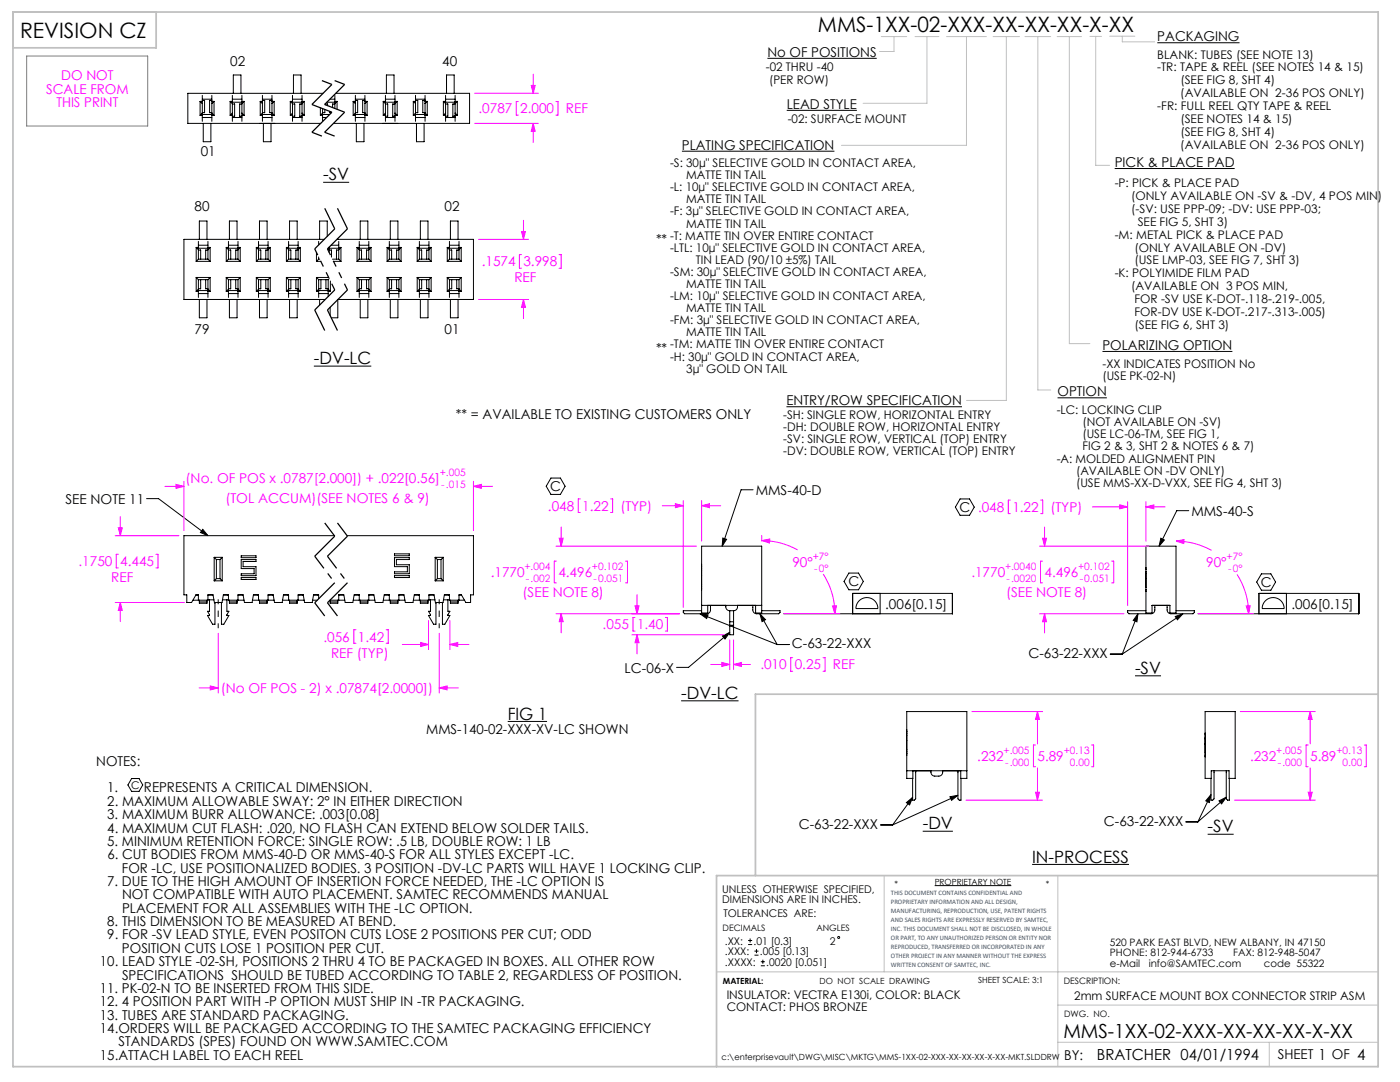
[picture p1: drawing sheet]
<svg xmlns="http://www.w3.org/2000/svg" width="279mm" height="216mm" viewBox="0 0 279 216" stroke-linecap="round" stroke-linejoin="round" font-family="sans-serif">
<path d="M0 0h279.4v215.9h-279.4z" fill="none" stroke="#fff" stroke-width=".2"/>
<g fill="none" stroke="#000" stroke-width=".2">
<path d="M40.4 19.8h1.9M40.4 19v5.2M42.3 19v5.2M46.4 19.8h1.9M46.4 19v5.2M46.6 18.6v-3.6h1.5v3.6M48.3 19v5.2M52.4 19.8h1.9M52.4 19v5.2M54.3 19v5.2M58.4 19.8h1.9M58.4 19v5.2"/>
<path d="M58.6 18.6v-3.6h1.5v3.6M60.3 19v5.2M64.5 18.6h-27v6h26.5M65.8 19.8h1M66.8 19v2.6M67 18.6h26.7v6h-27.1M70.9 19v5.2M70.9 19.8h1.9M72.8 19v5.2M76.9 19v5.2M76.9 19.8h1.9M77.1 18.6v-3.6h1.5v3.6"/>
<path d="M78.8 19v5.2M82.9 19v5.2M82.9 19.8h1.9M84.8 19v5.2M88.9 19v5.2M88.9 19.8h1.9M89.1 18.6v-3.6h1.5v3.6M90.8 19v5.2M153.2 11.6h21.8M231 8.5h16.4M39.9 23h.5M39.9 20.2h.5"/>
<path d="M39.9 20.2l.5 .5M39.9 20.2v2.8M40.4 20h.4v2.5h-.4M40.4 23.5h1.9M40.4 22.8h1.9M40.4 22.6l-.5 .4M40.6 24.6v3.7h1.5v-3.7M42.3 20h-.5v2.5h.5M42.3 23h.4M42.3 20.2h.4M42.3 22.6l.4 .4M42.7 20.2l-.4 .5"/>
<path d="M42.7 20.2v2.8M45.9 23h.5M45.9 20.2h.5M45.9 20.2l.5 .5M45.9 20.2v2.8M46.4 20.8h.4v2.4h-.4M46.4 23.5h1.9M46.4 20.4h1.9M46.4 22.6l-.5 .4M48.3 20.8h-.5v2.4h.5M48.3 23h.4M48.3 20.2h.4"/>
<path d="M48.3 22.6l.4 .4M48.7 20.2l-.4 .5M48.7 20.2v2.8M51.8 24.6h3M51.9 23h.5M51.9 20.2h.5M51.9 20.2l.5 .5M51.9 20.2v2.8M52.4 20h.4v2.5h-.4M52.4 23.5h1.9M52.4 22.8h1.9M52.4 22.6l-.5 .4"/>
<path d="M52.6 24.6v3.7h1.5v-3.7M54.3 20h-.5v2.5h.5M54.3 23h.4M54.3 20.2h.4M54.3 22.6l.4 .4M54.7 20.2l-.4 .5M54.7 20.2v2.8M57.9 23h.5M57.9 20.2h.5M57.9 20.2l.5 .5M57.9 20.2v2.8M58.4 20.8h.4v2.4h-.4"/>
<path d="M58.4 23.5h1.9M58.4 20.4h1.9M58.4 22.6l-.5 .4M60.3 20.8h-.5v2.4h.5M60.3 23h.4M60.3 20.2h.4M60.3 22.6l.4 .4M60.7 20.2l-.4 .5M60.7 20.2v2.8M63.9 23h.5M63.9 21.5v1.5M64.4 23.5h.8"/>
<path d="M64.4 22.8h1.4M64.4 22.6l-.5 .4M64.4 21.7v2.5M64.5 36.4h5.2M64.8 21.8v.7h-.4M64.9 20.8h.5v.3M64.9 20.7v.2M65.2 20.4h1.6M65.8 22.2v.3h.4M66.8 20.8h-.4v.7M66.8 20.2h.5M67.3 20.2v1.6"/>
<path d="M67.3 20.2l-.5 .5M70.5 23h.4M70.5 20.2h.4M70.5 20.2v2.8M70.5 20.2l.4 .5M70.9 20h.5v2.5h-.5M70.9 22.6l-.4 .4M70.9 23.5h1.9M70.9 22.8h1.9M71.1 24.6v3.7h1.5v-3.7M72.8 20h-.4v2.5h.4M72.8 23h.5"/>
<path d="M72.8 20.2h.5M72.8 22.6l.5 .4M73.3 20.2v2.8M73.3 20.2l-.5 .5M76.4 24.6h3M76.5 23h.4M76.5 20.2h.4M76.5 20.2v2.8M76.5 20.2l.4 .5M76.9 20.8h.5v2.4h-.5M76.9 22.6l-.4 .4M76.9 23.5h1.9"/>
<path d="M76.9 20.4h1.9M78.8 20.8h-.4v2.4h.4M78.8 23h.5M78.8 20.2h.5M78.8 22.6l.5 .4M79.3 20.2v2.8M79.3 20.2l-.5 .5M82.5 23h.4M82.5 20.2h.4M82.5 20.2v2.8M82.5 20.2l.4 .5M82.9 20h.5v2.5h-.5"/>
<path d="M82.9 22.6l-.4 .4M82.9 23.5h1.9M82.9 22.8h1.9M83.1 24.6v3.7h1.5v-3.7M84.8 20h-.4v2.5h.4M84.8 23h.5M84.8 20.2h.5M84.8 22.6l.5 .4M85.3 20.2v2.8M85.3 20.2l-.5 .5M88.5 23h.4M88.5 20.2h.4"/>
<path d="M88.5 20.2v2.8M88.5 20.2l.4 .5M88.9 20.8h.5v2.4h-.5M88.9 22.6l-.4 .4M88.9 23.5h1.9M88.9 20.4h1.9M90.8 20.8h-.4v2.4h.4M90.8 23h.5M90.8 20.2h.5M90.8 22.6l.5 .4M91.3 20.2v2.8M91.3 20.2l-.5 .5"/>
<path d="M136.1 30.2h30.4M157 22h14M222.5 33.6h23.9M39.2 49.4h.4M39.2 52.2h2.7M39.2 58.1h.4M39.2 55.4h2.7M39.2 49.4v2.8M39.2 55.4v2.7M39.2 49.4l.4 .4M39.2 55.4l.4 .4M39.6 49.9h.4v1.8"/>
<path d="M39.6 48.2v3.5M39.6 55.8v3.5M39.6 48.9h1.9M39.6 51.7h1.9M39.6 55.8h1.9M39.6 58.6h1.9M39.6 58h1.9M39.6 49.5h1.9M39.6 57.7l-.4 .4M39.6 51.7l-.4 .5M39.8 47.8v-3.7h1.5v3.7M39.8 59.8v3.6h1.5v-3.6"/>
<path d="M40 55.8v1.8h-.4M41 55.8v1.8h.5M41.5 49.9h-.5v1.8M41.5 48.2v3.5M41.5 55.8v3.5M41.5 49.4h.4M41.5 58.1h.4M41.5 51.7l.4 .5M41.5 57.7l.4 .4M41.9 49.4v2.8M41.9 55.4v2.7M41.9 55.4l-.4 .4"/>
<path d="M41.9 49.4l-.4 .4M45.2 49.4h.4M45.2 52.2h2.7M45.2 58.1h.4M45.2 55.4h2.7M45.2 49.4v2.8M45.2 55.4v2.7M45.2 49.4l.4 .4M45.2 55.4l.4 .4M45.6 49.9h.4v1.8M45.6 48.2v3.5M45.6 55.8v3.5"/>
<path d="M45.6 48.9h1.9M45.6 51.7h1.9M45.6 55.8h1.9M45.6 58.6h1.9M45.6 58h1.9M45.6 49.5h1.9M45.6 57.7l-.4 .4M45.6 51.7l-.4 .5M45.8 47.8v-3.7h1.5v3.7M45.8 59.8v3.6h1.5v-3.6M46 55.8v1.8h-.4M47 55.8v1.8h.5"/>
<path d="M47.5 49.9h-.5v1.8M47.5 48.2v3.5M47.5 55.8v3.5M47.5 49.4h.4M47.5 58.1h.4M47.5 51.7l.4 .5M47.5 57.7l.4 .4M47.9 49.4v2.8M47.9 55.4v2.7M47.9 55.4l-.4 .4M47.9 49.4l-.4 .4M48.1 59.8h.1"/>
<path d="M51.1 59.8h.1M51.2 49.4h.4M51.2 52.2h2.7M51.2 58.1h.4M51.2 55.4h2.7M51.2 49.4v2.8M51.2 55.4v2.7M51.2 55.4l.4 .4M51.2 49.4l.4 .4M51.6 49.9h.4v1.8M51.6 48.2v3.5M51.6 55.8v3.5"/>
<path d="M51.6 48.9h1.9M51.6 51.7h1.9M51.6 55.8h1.9M51.6 58.6h1.9M51.6 58h1.9M51.6 49.5h1.9M51.6 57.7l-.4 .4M51.6 51.7l-.4 .5M51.8 47.8v-3.7h1.5v3.7M51.8 59.8v3.6h1.5v-3.6M52 55.8v1.8h-.4M53 55.8v1.8h.5"/>
<path d="M53.5 49.9h-.5v1.8M53.5 48.2v3.5M53.5 55.8v3.5M53.5 49.4h.4M53.5 58.1h.4M53.5 57.7l.4 .4M53.5 51.7l.4 .5M53.9 49.4v2.8M53.9 55.4v2.7M53.9 55.4l-.4 .4M53.9 49.4l-.4 .4M57.2 49.4h.4"/>
<path d="M57.2 52.2h2.7M57.2 58.1h.4M57.2 55.4h2.7M57.2 49.4v2.8M57.2 55.4v2.7M57.2 49.4l.4 .4M57.2 55.4l.4 .4M57.6 49.9h.4v1.8M57.6 48.2v3.5M57.6 55.8v3.5M57.6 48.9h1.9M57.6 51.7h1.9"/>
<path d="M57.6 55.8h1.9M57.6 58.6h1.9M57.6 58h1.9M57.6 49.5h1.9M57.6 57.7l-.4 .4M57.6 51.7l-.4 .5M57.8 47.8v-3.7h1.5v3.7M57.8 59.8v3.6h1.5v-3.6M58 55.8v1.8h-.4M59 55.8v1.8h.5M59.5 49.9h-.5v1.8M59.5 48.2v3.5"/>
<path d="M59.5 55.8v3.5M59.5 49.4h.4M59.5 58.1h.4M59.5 51.7l.4 .5M59.5 57.7l.4 .4M59.9 49.4v2.8M59.9 55.4v2.7M59.9 55.4l-.4 .4M59.9 49.4l-.4 .4M63.2 52.2h.8M63.2 58.1h.4M63.2 55.4h2.4"/>
<path d="M63.2 50.4v1.8M63.2 55.4v2.7M63.2 55.4l.4 .4M63.6 48.2v.7M63.6 51.3v.4M63.6 55.8v3.5M63.6 51.7h.2M63.6 55.8h1.9M63.6 58.6h1.9M63.6 58h1.9M63.6 51.7l-.4 .5M63.6 57.7l-.4 .4"/>
<path d="M63.8 59.8v1.1M64 55.8v1.8h-.4M64.7 47.8h-28v12h28.2M65 55.8v1.8h.5M65.3 47.2v-3.1h-1.5v3.7M65.4 49.6l.3 .2M65.5 58.1h.4M65.5 55.8v3.4M65.5 57.7l.4 .4M65.6 49.4h.1M65.7 49.9h.5v1.4M65.7 49.3v1.1"/>
<path d="M65.7 49.5h1.9M65.7 55.6l-.2 .2M65.9 56.1v2M66.1 48.9h1.5M66.3 51.7h1.3M66.6 52.2h1.4M67.2 47.8h27.3v12h-27.1M67.4 47.6v.2M67.4 59.8v3.6h-1.3M67.6 49.9h-.4v1.8M67.6 48.2v3.5M67.6 49.4h.4"/>
<path d="M67.6 51.7l.4 .5M68 49.4v2.8M68 49.4l-.4 .4M71.3 49.4h.4M71.3 52.2h2.7M71.3 49.4v2.8M71.3 55.4v2.7M71.3 58.1h.4M71.3 55.4h2.7M71.3 49.4l.4 .4M71.3 55.4l.4 .4M71.7 49.9h.5v1.8"/>
<path d="M71.7 48.2v3.5M71.7 55.8v3.5M71.7 48.9h1.9M71.7 57.7l-.4 .4M71.7 51.7l-.4 .5M71.7 51.7h1.9M71.7 55.8h1.9M71.7 58.6h1.9M71.7 58h1.9M71.7 49.5h1.9M71.9 47.8v-3.7h1.5v3.7M71.9 59.8v3.6h1.5v-3.6"/>
<path d="M72.2 55.8v1.8h-.5M73.2 55.8v1.8h.4M73.6 49.9h-.4v1.8M73.6 48.2v3.5M73.6 55.8v3.5M73.6 49.4h.4M73.6 58.1h.4M73.6 51.7l.4 .5M73.6 57.7l.4 .4M74 49.4v2.8M74 55.4v2.7M74 55.4l-.4 .4"/>
<path d="M74 49.4l-.4 .4M77.3 49.4h.4M77.3 52.2h2.7M77.3 49.4v2.8M77.3 55.4v2.7M77.3 58.1h.4M77.3 55.4h2.7M77.3 55.4l.4 .4M77.3 49.4l.4 .4M77.7 49.9h.5v1.8M77.7 48.2v3.5M77.7 55.8v3.5"/>
<path d="M77.7 48.9h1.9M77.7 57.7l-.4 .4M77.7 51.7l-.4 .5M77.7 51.7h1.9M77.7 55.8h1.9M77.7 58.6h1.9M77.7 58h1.9M77.7 49.5h1.9M77.9 47.8v-3.7h1.5v3.7M77.9 59.8v3.6h1.5v-3.6M78.2 55.8v1.8h-.5M78.7 59.8h.1"/>
<path d="M79.2 55.8v1.8h.4M79.6 49.9h-.4v1.8M79.6 48.2v3.5M79.6 55.8v3.5M79.6 49.4h.4M79.6 58.1h.4M79.6 57.7l.4 .4M79.6 51.7l.4 .5M80 49.4v2.8M80 55.4v2.7M80 55.4l-.4 .4M80 49.4l-.4 .4"/>
<path d="M81.7 59.8h.1M83.3 49.4h.4M83.3 52.2h2.7M83.3 49.4v2.8M83.3 55.4v2.7M83.3 58.1h.4M83.3 55.4h2.7M83.3 49.4l.4 .4M83.3 55.4l.4 .4M83.7 49.9h.5v1.8M83.7 48.2v3.5M83.7 55.8v3.5"/>
<path d="M83.7 48.9h1.9M83.7 51.7l-.4 .5M83.7 57.7l-.4 .4M83.7 51.7h1.9M83.7 55.8h1.9M83.7 58.6h1.9M83.7 58h1.9M83.7 49.5h1.9M83.9 47.8v-3.7h1.5v3.7M83.9 59.8v3.6h1.5v-3.6M84.2 55.8v1.8h-.5M85.2 55.8v1.8h.4"/>
<path d="M85.6 49.9h-.4v1.8M85.6 48.2v3.5M85.6 55.8v3.5M85.6 49.4h.4M85.6 58.1h.4M85.6 51.7l.4 .5M85.6 57.7l.4 .4M86 49.4v2.8M86 55.4v2.7M86 49.4l-.4 .4M86 55.4l-.4 .4M89.3 49.4h.4"/>
<path d="M89.3 49.4v2.8M89.3 55.4v2.7M89.3 52.2h2.7M89.3 58.1h.4M89.3 55.4h2.7M89.3 49.4l.4 .4M89.3 55.4l.4 .4M89.7 49.9h.5v1.8M89.7 48.2v3.5M89.7 55.8v3.5M89.7 48.9h1.9M89.7 51.7l-.4 .5"/>
<path d="M89.7 51.7h1.9M89.7 55.8h1.9M89.7 57.7l-.4 .4M89.7 58.6h1.9M89.7 58h1.9M89.7 49.5h1.9M89.9 47.8v-3.7h1.5v3.7M89.9 59.8v3.6h1.5v-3.6M90.2 55.8v1.8h-.5M91.2 55.8v1.8h.4M91.6 49.9h-.4v1.8M91.6 48.2v3.5"/>
<path d="M91.6 55.8v3.5M91.6 49.4h.4M91.6 58.1h.4M91.6 51.7l.4 .5M91.6 57.7l.4 .4M92 49.4v2.8M92 55.4v2.7M92 49.4l-.4 .4M92 55.4l-.4 .4M62.6 73.1h11.5M65.9 61.3v1.7M211.1 79.4h9.8"/>
<path d="M220 70.1h25.9M29.2 99.5h2.4l9.9 7.4M110 95.4h1.8l1 1.6-1 1.7h-1.8l-1-1.7zM150.3 97.7h-2.4l-3.8 11.3M157 81.2h35M191.6 99.6h1.9l.9 1.6-.9 1.6h-1.9l-.9-1.6zM38.5 119.8h3v-1.1h1l.3 1.5h1.5l.3-1.5h1v1.1h3.1M39.1 118.7h.5M39.1 118.7h.5v1.1M39.8 119.8v.6h1.5v-.6M40.5 105.6l1 1.3-1.5-.6zM41.5 119.7h1.2"/>
<path d="M41.8 119.7v2.3h-.4l.4 .8h-.4l1 1.8h.5v-4.4M42.5 118.7h-1M42.5 118.7h.1M42.7 115.9h1.6M42.7 111.2h1.6M42.7 111.2v4.7M42.7 111.2l.5 .4M43.2 111.6h.7M43.2 115.5h.7M43.2 111.6v3.9M43.2 115.5l-.5 .4M43.9 111.6v3.9"/>
<path d="M43.9 115.5l.4 .4M44.3 111.2v4.7M44.3 111.2l-.4 .4M44.4 119.7h1.2M44.6 118.7h1M44.6 118.7h.1M45.3 119.7v2.3h.4l-.4 .8h.4l-1 1.8h-.5v-4.4M45.8 119.8v.6h1.5v-.6M47.5 119.8v-1.1h1l.3 1.5h1.5l.3-1.5h1v1.1M48.1 110.9h3v.4h-3zM48.1 111.7h3v.3h-2.6v1.1h2.6v1.8h-3v-.4h2.6v-1h-2.6zM48.1 115.2h3v.4h-3z"/>
<path d="M48.5 118.7h-1M48.5 118.7h.1M50.4 119.8h4.3M50.6 118.7h1M50.6 118.7h.1M51.8 119.8v.6h1.5v-.6M53.5 119.8v-1.1h1l.3 1.5h1.5l.3-1.5h1v1.1M54.5 118.7h-1M54.5 118.7h.1M56.4 119.8h4.3M56.6 118.7h1M56.6 118.7h.1"/>
<path d="M57.8 119.8v.6h1.5v-.6M60.5 118.7h-1M60.5 118.7h.1M62.4 119.8h.9M62.6 118.7h1M62.6 118.7h.1M63.6 119.5v-.8h-1l-.3 1.5h-1.5l-.3-1.5h-1v1.1M65.9 119.8h2.9M65.9 119.8v.6h1.5v-.6M66.7 106.9h-30v11.8h.6v1.5h.9l.9-1.5M67.6 119.8v-1.1h1l.3 1.5h1.5l.3-1.5h1v1.1M68.6 118.7h-1"/>
<path d="M68.6 118.7h.1M69.3 106.9h25.2v11.8h-.6v1.5h-.9l-.9-1.5M70.5 119.8h4.3M70.7 118.7h1M70.7 118.7h.1M71.9 119.8v.6h1.5v-.6M73.6 119.8v-1.1h1l.3 1.5h1.5l.3-1.5h1v1.1M74.6 118.7h-1M74.6 118.7h.1M76.5 119.8h4.3M76.7 118.7h1M76.7 118.7h.1"/>
<path d="M77.9 119.8v.6h1.5v-.6M78.7 110.5h3v.4h-3zM78.7 111.3h3v.4h-2.6v1h2.6v1.8h-3v-.4h2.6v-1h-2.6zM78.7 114.9h3v.3h-3zM79.6 119.8v-1.1h1l.3 1.5h1.5l.3-1.5h1v1.1M80.6 118.7h-1M80.6 118.7h.1M82.5 119.8h3.1v-1.1h1l.3 1.5h1.5l.3-1.5h1v1.1h3M82.7 118.7h1M82.7 118.7h.1M83.9 119.8v.6h1.5v-.6M85.6 119.7h1.2"/>
<path d="M85.9 119.7v2.3h-.4l.4 .8h-.4l1 1.8h.5v-4.4M86.6 118.7h-1M86.6 118.7h.1M86.8 111.2v4.7M86.8 115.9h1.7M86.8 111.2h1.7M86.8 111.2l.5 .4M87.3 111.6h.7M87.3 111.6v3.9M87.3 115.5l-.5 .4M87.3 115.5h.7M88 115.5l.5 .4"/>
<path d="M88 111.6v3.9M88.5 111.2v4.7M88.5 111.2l-.5 .4M88.5 119.7h1.2M88.7 118.7h1M88.7 118.7h.1M89.4 119.7v2.3h.4l-.4 .8h.4l-1 1.8h-.5v-4.4M89.9 119.8v.6h1.5v-.6M92.1 118.7h-.5v1.1M92.1 118.7h-.5M140 113.7h.1M140 113.4h.1"/>
<path d="M140 116.6h.1M140 114.8h.1M140 117.3h.1M140 117h.1M140 112.6h.1M140 113h.1M140 117.7h.1M144.3 107.4l.7 .2-.9 1.4zM169.4 114.4h1.9l1 1.6-1 1.7h-1.9l-1-1.7zM171.5 119.9a2.19 2.19 0 0 1 2.3-.5 2.19 2.19 0 0 1 1.4 2h-4.4a2.2 2.2 0 0 1 .7-1.5zM175.7 118.4v4.1M228.7 115.5h.1"/>
<path d="M228.7 113.7h.1M228.7 113.3h.1M228.7 118h.1M228.7 117.6h.1M228.7 114h.1M228.7 114.4h.1M228.7 117.3h.1M228.7 109h6v13.3h-1.2v-1.5h-3.6v1.5h-1.2zM231.7 107.4l.7 .3-1.1 1.3zM237.2 101.9h-2.3l-3.6 7.1M251.7 114.5h1.9l1 1.6-1 1.7h-1.9l-.9-1.7zM252.5 119.9a2.19 2.19 0 0 1 2.4-.5 2.19 2.19 0 0 1 1.4 2h-4.4a2.2 2.2 0 0 1 .6-1.5z"/>
<path d="M256.7 118.4v4.1M39.8 120.1h1.5M45.8 120.1h1.5M51.8 120.1h1.5M57.8 120.1h1.5M65.9 120.1h1.5M71.9 120.1h1.5M77.9 120.1h1.5M83.9 120.1h1.5M89.9 120.1h1.5M135.9 139.8h11.5M139.7 122.5l1.6 .2-.3 .7z"/>
<path d="M139.7 122.5l15.4 6.1M140 120.8h12M141.8 120.8v.9a.76 .76 0 0 1-.8 .8h-4.4l-.2-.3v-.3h3.6M141.9 120.8h-.7v1.5h-1.2v-13.3h12v13.3h-1.2v-1.5h-.7M144.2 126.9l1.4-.7-.9 1.3zM144.8 120.8a.84 .84 0 0 0 .8 1.1M145.6 124.8h.8M145.6 121.9v4.8h.8v-4.8M145.6 124.1h.8M145.6 124.9h.8M145.6 126.2l-8.2 7h-2.4M147.2 120.8a.84 .84 0 0 1-.8 1.1h-.8"/>
<path d="M150.2 120.8v.9a.76 .76 0 0 0 .8 .8h4.4l.3-.3v-.3h-3.7M151.7 122.5l1.1 1.1-.7 .4zM151.7 122.5l3.4 6.1M155.1 128.6h2.4M156.4 122.5h33.7v-4.1h-19.9v4.1M221.6 130.5h2.4M226.5 134.9h5.2M227.1 122.5l-.2 1.6-.7-.3zM227.1 122.5l-3.1 8M230.5 120.8v.9a.76 .76 0 0 1-.8 .8h-4.4l-.3-.3v-.3h3.7M232.8 120.8h.7M232.9 120.8v.9a.76 .76 0 0 0 .8 .8h4.4l.3-.3v-.3h-3.7"/>
<path d="M234.5 123l1.6-.5-1.1 1.2zM236.1 122.5l-12.1 8M239.1 122.5h32.1v-4.1h-20v4.1M26.3 155.3h1.4l.8 1.3-.8 1.3h-1.4l-.8-1.3zM101.3 144h7.9M181 150.3h.1M181 150h.1M181 146.7h.1M181 146.4h.1M181 149.6h.1M181 147.8h.1M181 146h.1"/>
<path d="M181 145.6h.1M181 150.7h.1M181 153.8h12M182.1 159.1l-4 5.5M182.7 153.8v5.6l-.2 .3h-.4l.1-5.9h.7M185.8 153.8a.83 .83 0 0 0 .8 1.1h.8a.82 .82 0 0 0 .7-1.1M189.6 159l1.6-.3-1.3 1zM191 153.8h.7v1.5h1.3v-13.3h-12v13.3h1.2M191.2 158.7l-13.1 5.9M191.2 153.8v5.6l.2 .3h.4v-4.4M240.5 147.4h.1M240.5 147h.1"/>
<path d="M240.5 146.3h.1M240.5 146.7h.1M240.5 150.3h.1M240.5 148.5h.1M240.5 150.6h.1M240.5 151h.1M240.5 142h6v13.3h-1.2v-1.5h-3.6v1.5h-1.2zM241.7 158.5l-.4 1.6-.7-.3zM241.7 158.6l-2.6 5.4M242.3 153.8v5.6l-.3 .3h-.3v-4.4M243.3 159.8l1.4-.7-.9 1.3zM244.7 159.1l-5.6 4.9"/>
<path d="M244.7 153.8v5.6l.3 .3h.3v-4.4M175.7 164.6h2.4M180.9 160.2l1.2-1.1-.6 1.5zM184.1 165.9h6.1M186.5 176.7h15.3M206 172.5h19.3M236.7 164h2.4M241 166.5h5.2"/>
</g>
<g fill="none" stroke="#c0c0c0" stroke-width=".2">
<path d="M175.9 7.3h5.1M178.4 7.3v3h-2.9M182.6 7.3h4.8M185 7.3v13.3h-12.7M188.9 7.3h8M192.9 7.3v21.7h-25M198.2 7.3h5.3M200.8 7.3v72.6h-7.9M204.5 7.3h5.2M207.1 7.3v70.5h2.6M211 7.3h4.8M213.4 7.3v61.3h4.1"/>
<path d="M217.5 7.3h2.3M218.7 7.3v25.7h2.8M221.5 7.2h5M224 7.2v1.2h6.4M176.5 174.7v19.2M211.1 174.7v38.1M143 193.9h132M211.1 208h63.9M211.1 200.6h63.9M253.3 208v4.8"/>
</g>
<path d="M2.6 2.4h272.4v210.4h-272.4zM31.2 2.4v7.1h-28.6M275 138.5h-124.2v36.2M275 174.7h-132v38.1" fill="none" stroke="#c0c0c0" stroke-width=".35"/>
<g fill="none" stroke="#f0f" stroke-width=".2">
<path d="M94.7 18.6h12.7M106 17h.8l-.4 1.6zM106.4 14.8v3.8M94.7 24.6h12.7M103.4 20.3h-.4v2.7h.4M106.4 24.6l.4 1.6h-.8zM106.4 24.6v3.8M111 20.3h.4v2.7h-.4M95.5 47.8h10M95.5 59.8h10M104.1 50.8h-.4v2.7h.4M104.1 46.2h.8l-.4 1.6z"/>
<path d="M104.5 59.8l.4 1.5h-.8zM104.5 44v3.8M104.5 59.8v3.8M111.6 50.8h.4v2.7h-.4M32.9 97.1h3.8M35.1 96.7l1.6 .4-1.6 .3zM36.7 96v9.9M94.5 97.1l1.6-.4v.7zM94.5 96v9.9M94.5 97.1h3.8M115.8 99.6h-.4v2.7h.4M121.9 99.6h.4v2.7h-.4"/>
<path d="M136.4 99.9v21.3M140 99.9v8.1M201.6 99.8h-.4v2.7h.4M207.7 99.8h.4v2.7h-.4M23 106.9h12.7M23.6 110.6h-.4v2.7h.4M23.6 105.3h.8l-.4 1.6zM24 103.1v3.8M31.1 110.6h.4v2.7h-.4M111 109h28M111 112h-.4v4.3h.4M111.6 107.4h.8l-.4 1.6z"/>
<path d="M112 105.2v3.8M124.8 112h.4v4.3h-.4M127.1 118.7v3.8M132.2 100.9h4.2M134.8 100.5l1.6 .4-1.6 .4zM140 100.9l1.6-.4v.8zM140 100.9h3.8M152 107.9l1.6-.3v.7zM152 107.9a14.6 14.6 0 0 1 7.2 1.8M152 106.8v1.2M164.3 114.5a14.6 14.6 0 0 1 2.3 8M207.4 109h21.9"/>
<path d="M208.1 112h-.4v4.3h.4M208.1 107.4h.8l-.4 1.6zM208.5 105.2v3.8M218 101.1h7M221.9 112h.4v4.3h-.4M223.5 100.7l1.5 .4-1.5 .4zM225 100.1v20.7M228.7 101.1l1.6-.4v.8zM228.7 100.1v7.9M228.7 101.1h3.8M234.7 108l1.6-.3-.1 .8zM234.7 108a14.5 14.5 0 0 1 7.1 1.8"/>
<path d="M246.9 114.6a14.5 14.5 0 0 1 2.3 7.9M23 120.2h13.8M24 120.2l.4 1.6h-.8zM24 120.2v3.8M39.7 137.3h3.8M42 136.9l1.5 .4-1.5 .4zM43.5 126.4v11.9M71 125.7h-.4v2.7h.4M77.1 125.7h.4v2.7h-.4M80.3 128.6h5.2M83.9 128.2l1.6 .4-1.6 .4zM85.5 123.8v5.8"/>
<path d="M87.7 137.3l1.5-.4v.8zM87.7 126.4v11.9M87.7 137.3h3.8M89.8 128.6l1.6-.4v.8zM89.8 123.8v5.8M89.8 128.6h3.8M111 122.5h24.6M112 122.5l.4 1.5h-.8zM112 122.5v3.8M126.1 126.7h18.5M126.7 123.2h-.4v2.7h.4M126.7 120.9h.8l-.4 1.6z"/>
<path d="M127.1 126.7l.4 1.5h-.8zM127.1 126.7v3.8M132.8 123.2h.4v2.7h-.4M141.8 132.6h3.8M144.1 132.2l1.5 .4-1.5 .4zM145.6 127.7v5.9M146.4 132.6l1.6-.4v.8zM146.4 127.7v5.9M146.4 132.6h3.4M156.4 122.5h11.2M158.2 131.2h-.4v2.7h.4M164.3 131.2h.4v2.7h-.4"/>
<path d="M166.1 120.9h.8l-.3 1.6zM207.4 122.5h16.9M208.5 122.5l.4 1.5h-.8zM208.5 122.5v3.8M239.1 122.5h11.1M248.7 120.9h.8l-.3 1.6zM192.8 159.7h15.3M194 142h14.1M206.6 148.7h-.4v4.3h.4M206.7 158.1h.7l-.3 1.6zM207.1 142l.3 1.6h-.7zM207.1 142v6.4"/>
<path d="M207.1 153.2v6.5M217.8 148.7h.5v4.3h-.5M246.4 159.7h16.1M247.5 142h15M261.1 148.7h-.4v4.3h.4M261.1 158.1h.8l-.4 1.6zM261.5 142l.4 1.6h-.8zM261.5 142v6.4M261.5 153.2v6.5M272.3 148.7h.4v4.3h-.4"/>
</g>
<path d="M87.7 119.6v5.8M43.5 125.4v-5.8" fill="none" stroke="#000" stroke-width=".2" stroke-dasharray="15.2 1.3 1.3 1.3" stroke-dashoffset="14.3" stroke-linecap="butt"/>
<g fill="none" stroke="#000" stroke-width=".25" stroke-dasharray="6.3 1.3 1.3 1.3 1.3 1.3" stroke-linecap="butt">
<path d="M64.2 16.1l2 .8M66.2 16.9l-4 4M66.8 16.1l2 .8M68.8 16.9l-4 4M62.2 20.9l4 1.5M62.2 26.4l2 .8M64.8 20.9l4 1.5M64.8 26.4l2 .8M66.2 22.4l-4 4M68.8 22.4l-4 4M64.8 41.6l2 4.1M66.8 45.7l-4 4"/>
<path d="M66.8 57.9l-4 4M67.3 41.6l2 4.1M69.3 45.7l-4 4M69.3 57.9l-4 4M62.8 61.9l2 4.1M65.3 61.9l2 4.1M64.8 104.3l2 2.7M66.8 107l-4 4M66.8 116.3l-4 4M67.3 104.3l2 2.7M69.3 107l-4 4M69.3 116.3l-4 4"/>
<path d="M62.8 120.3l2 2.6M65.3 120.3l2 2.6"/>
</g>
<path d="M62.8 111l4 5.3M65.3 111l4 5.3" fill="none" stroke="#000" stroke-width=".25" stroke-dasharray="6.3 1.3 1.3 1.3 1.3 1.3" stroke-dashoffset="3.3" stroke-linecap="butt"/>
<path d="M62.8 49.7l4 8.2M65.3 49.7l4 8.2" fill="none" stroke="#000" stroke-width=".25" stroke-dasharray="6.3 1.3 1.3 1.3 1.3 1.3" stroke-dashoffset="5" stroke-linecap="butt"/>
<path d="M5.3 11.2h24.2v13.9h-24.2z" fill="none" stroke="#808080" stroke-width=".2"/>
<path d="M40.5 105.6l1 1.3-1.5-.6zM151.7 122.5l1.1 1.1-.7 .4zM139.7 122.5l1.6 .2-.3 .7zM144.3 107.4l.7 .2-.9 1.4zM144.2 126.9l1.4-.7-.9 1.3zM234.5 123l1.6-.5-1.1 1.2zM227.1 122.5l-.2 1.6-.7-.3zM231.7 107.4l.7 .3-1.1 1.3zM189.6 159l1.6-.3-1.3 1zM180.9 160.2l1.2-1.1-.6 1.5zM243.3 159.8l1.4-.7-.9 1.3zM241.7 158.5l-.4 1.6-.7-.3z" fill="#000"/>
<path d="M94.5 97.1l1.6-.4v.7zM35.1 96.7l1.6 .4-1.6 .3zM24 120.2l.4 1.6h-.8zM23.6 105.3h.8l-.4 1.6zM87.7 137.3l1.5-.4v.8zM42 136.9l1.5 .4-1.5 .4zM83.9 128.2l1.6 .4-1.6 .4zM89.8 128.6l1.6-.4v.8zM104.1 46.2h.8l-.4 1.6zM104.5 59.8l.4 1.5h-.8zM166.1 120.9h.8l-.3 1.6zM152 107.9l1.6-.3v.7zM112 122.5l.4 1.5h-.8zM111.6 107.4h.8l-.4 1.6zM134.8 100.5l1.6 .4-1.6 .4zM140 100.9l1.6-.4v.8zM146.4 132.6l1.6-.4v.8zM144.1 132.2l1.5 .4-1.5 .4zM126.7 120.9h.8l-.4 1.6zM127.1 126.7l.4 1.5h-.8zM106.4 24.6l.4 1.6h-.8zM106 17h.8l-.4 1.6zM248.7 120.9h.8l-.3 1.6zM234.7 108l1.6-.3-.1 .8zM223.5 100.7l1.5 .4-1.5 .4zM228.7 101.1l1.6-.4v.8zM208.5 122.5l.4 1.5h-.8zM208.1 107.4h.8l-.4 1.6zM206.7 158.1h.7l-.3 1.6zM207.1 142l.3 1.6h-.7zM261.1 158.1h.8l-.4 1.6zM261.5 142l.4 1.6h-.8z" fill="#f0f"/>
<g fill="none" stroke="#000" stroke-width=".2">
<path d="M149.3 188.5h.8M149.3 187.7h.8M149.7 187.3v.8M150.6 190.6h.8M150.6 189.8h.8M151 189.4v.8M151.8 192.7h.8M151.8 191.9h.8M152.2 191.5v.8"/>
<circle cx="167.4" cy="187.1" r=".2"/>
</g>
<g font-size="4.2">
<text x="4" y="7.6">REVISION CZ</text>
<text x="163.2" y="6.4">MMS-1XX-02-XXX-XX-XX-XX-X-XX</text>
</g>
<text font-size="3.9" x="212.2" y="207">MMS-1XX-02-XXX-XX-XX-XX-X-XX</text>
<g font-size="3.4">
<text x="64.5" y="36">-SV</text>
<text x="62.6" y="72.7">-DV-LC</text>
<text x="226.5" y="134.5">-SV</text>
<text x="101.3" y="143.6">FIG 1</text>
<text x="135.9" y="139.5">-DV-LC</text>
<text x="184.1" y="165.5">-DV</text>
<text x="241" y="166.1">-SV</text>
<text x="206" y="172.1">IN-PROCESS</text>
</g>
<text font-size="3" x="218.9" y="211.4">BRATCHER 04/01/1994</text>
<g font-size="2.7">
<text x="153.2" y="11.3">No OF POSITIONS</text>
<text x="231" y="8.2">PACKAGING</text>
<text x="46" y="13.2">02</text>
<text x="88.3" y="13.2">40</text>
<text x="157" y="21.7">LEAD STYLE</text>
<text x="136.1" y="29.9">PLATING SPECIFICATION</text>
<text x="40.1" y="31.1">01</text>
<text x="222.5" y="33.3">PICK &amp; PLACE PAD</text>
<text x="38.8" y="42.1">80</text>
<text x="88.7" y="42.1">02</text>
<text x="130.9" y="48.6">**</text>
<text x="38.8" y="66.7">79</text>
<text x="88.7" y="66.7">01</text>
<text x="130.9" y="70.5">**</text>
<text x="220" y="69.8">POLARIZING OPTION</text>
<text x="91" y="83.5">** = AVAILABLE TO EXISTING CUSTOMERS ONLY</text>
<text x="157" y="80.9">ENTRY/ROW SPECIFICATION</text>
<text x="211.1" y="79.1">OPTION</text>
<text x="13.1" y="100.6">SEE NOTE 11</text>
<text x="109.8" y="98">C</text>
<text x="150.8" y="98.9">MMS-40-D</text>
<text x="191.5" y="102.1">C .048</text>
<text x="237.8" y="103">MMS-40-S</text>
<text x="169.3" y="116.9">C</text>
<text x="251.6" y="117.1">C</text>
<text x="176.7" y="121.5">.006[0.15]</text>
<text x="257.7" y="121.5">.006[0.15]</text>
<text x="158" y="129.4">C-63-22-XXX</text>
<text x="205.2" y="131.3">C-63-22-XXX</text>
<text x="124.6" y="134.3">LC-06-X</text>
<text x="85.1" y="146.4">MMS-140-02-XXX-XV-LC SHOWN</text>
<text x="19.2" y="152.8">NOTES:</text>
<text x="21.4" y="158.1">1.</text>
<text x="21.4" y="160.8">2. MAXIMUM ALLOWABLE SWAY: 2° IN EITHER DIRECTION</text>
<text x="28.7" y="158.1">REPRESENTS A CRITICAL DIMENSION.</text>
<text x="21.4" y="163.5">3. MAXIMUM BURR ALLOWANCE: .003[0.08]</text>
<text x="21.4" y="166.1">4. MAXIMUM CUT FLASH: .020, NO FLASH CAN EXTEND BELOW SOLDER TAILS.</text>
<text x="159.4" y="165.4">C-63-22-XXX</text>
<text x="220.3" y="164.8">C-63-22-XXX</text>
<text x="21.4" y="168.8">5. MINIMUM RETENTION FORCE: SINGLE ROW: .5 LB, DOUBLE ROW: 1 LB</text>
<text x="21.4" y="171.5">6. CUT BODIES FROM MMS-40-D OR MMS-40-S FOR ALL STYLES EXCEPT -LC.</text>
<text x="21.4" y="176.8">7. DUE TO THE HIGH AMOUNT OF INSERTION FORCE NEEDED, THE -LC OPTION IS</text>
<text x="24.3" y="174.1">FOR -LC, USE POSITIONALIZED BODIES. 3 POSITION -DV-LC PARTS WILL HAVE 1 LOCKING CLIP.</text>
<text x="24.4" y="179.5">NOT COMPATIBLE WITH AUTO PLACEMENT. SAMTEC RECOMMENDS MANUAL</text>
<text x="21.4" y="184.8">8. THIS DIMENSION TO BE MEASURED AT BEND.</text>
<text x="24.4" y="182.1">PLACEMENT FOR ALL ASSEMBLIES WITH THE -LC OPTION.</text>
<text x="21.4" y="187.5">9. FOR -SV LEAD STYLE, EVEN POSITON CUTS LOSE 2 POSITIONS PER CUT; ODD</text>
<text x="24.3" y="190.1">POSITION CUTS LOSE 1 POSITION PER CUT.</text>
<text x="19.9" y="192.8">10. LEAD STYLE -02-SH, POSITIONS 2 THRU 4 TO BE PACKAGED IN BOXES. ALL OTHER ROW</text>
<text x="24.4" y="195.5">SPECIFICATIONS SHOULD BE TUBED ACCORDING TO TABLE 2, REGARDLESS OF POSITION.</text>
<text x="19.9" y="198.1">11. PK-02-N TO BE INSERTED FROM THIS SIDE.</text>
<text x="19.9" y="200.8">12. 4 POSITION PART WITH -P OPTION MUST SHIP IN -TR PACKAGING.</text>
<text x="19.9" y="203.5">13. TUBES ARE STANDARD PACKAGING.</text>
<text x="19.9" y="206.1">14.ORDERS WILL BE PACKAGED ACCORDING TO THE SAMTEC PACKAGING EFFICIENCY</text>
<text x="23.6" y="208.8">STANDARDS (SPES) FOUND ON WWW.SAMTEC.COM</text>
<text x="19.9" y="211.5">15.ATTACH LABEL TO EACH REEL</text>
<text x="212.4" y="211.5">BY:</text>
<text x="255" y="211.4">SHEET 1 OF 4</text>
</g>
<g font-size="2.7" fill="#f0f">
<text x="12.2" y="16">DO NOT</text>
<text x="9.2" y="18.7">SCALE FROM</text>
<text x="11.3" y="21.4">THIS PRINT</text>
<text x="95.5" y="22.6">.0787</text>
<text x="103.8" y="22.6">2.000</text>
<text x="112.9" y="22.6">REF</text>
<text x="96.1" y="53.2">.1574</text>
<text x="104.5" y="53.2">3.998</text>
<text x="102.7" y="56.4">REF</text>
<text x="37" y="96.5">(No. OF POS x .0787[2.000]) + .022[0.56]</text>
<text x="45" y="100.5">(TOL ACCUM)(SEE NOTES 6 &amp; 9)</text>
<text x="109.4" y="101.9">.048</text>
<text x="116.2" y="101.9">1.22</text>
<text x="123.8" y="101.9">(TYP)</text>
<text x="202" y="102.1">1.22</text>
<text x="209.7" y="102.1">(TYP)</text>
<text x="15.7" y="113">.1750</text>
<text x="24" y="113">4.445</text>
<text x="158.1" y="113.1">90°</text>
<text x="240.7" y="113.2">90°</text>
<text x="22.2" y="116.2">REF</text>
<text x="98" y="115.1">.1770</text>
<text x="104.3" y="119.1">(SEE NOTE 8)</text>
<text x="111.4" y="115.1">4.496</text>
<text x="193.9" y="115.1">.1770</text>
<text x="200.8" y="119.1">(SEE NOTE 8)</text>
<text x="208.5" y="115.1">4.496</text>
<text x="120.3" y="125.6">.055</text>
<text x="127.1" y="125.6">1.40</text>
<text x="64.6" y="128">.056</text>
<text x="66.1" y="131.2">REF (TYP)</text>
<text x="71.4" y="128">1.42</text>
<text x="151.7" y="133.6">.010</text>
<text x="158.6" y="133.6">0.25</text>
<text x="166.2" y="133.6">REF</text>
<text x="44.1" y="138.3">(No OF POS - 2) x .07874[2.0000])</text>
<text x="195" y="151.8">.232</text>
<text x="207.1" y="151.8">5.89</text>
<text x="249.5" y="151.8">.232</text>
<text x="261.5" y="151.8">5.89</text>
</g>
<g font-size="2.4">
<text x="231" y="11.7">BLANK: TUBES (SEE NOTE 13)</text>
<text x="152.9" y="14.3">-02 THRU -40</text>
<text x="153.5" y="16.7">(PER ROW)</text>
<text x="231" y="14.3">-TR: TAPE &amp; REEL (SEE NOTES 14 &amp; 15)</text>
<text x="235.6" y="16.8">(SEE FIG 8, SHT 4)</text>
<text x="231" y="22">-FR: FULL REEL QTY TAPE &amp; REEL</text>
<text x="235.6" y="19.4">(AVAILABLE ON 2-36 POS ONLY)</text>
<text x="157.2" y="24.6">-02: SURFACE MOUNT</text>
<text x="235.6" y="29.7">(AVAILABLE ON 2-36 POS ONLY)</text>
<text x="235.6" y="27.1">(SEE FIG 8, SHT 4)</text>
<text x="235.6" y="24.5">(SEE NOTES 14 &amp; 15)</text>
<text x="133.7" y="33.3">-S: 30µ&quot; SELECTIVE GOLD IN CONTACT AREA,</text>
<text x="136.9" y="35.7">MATTE TIN TAIL</text>
<text x="133.7" y="38.2">-L: 10µ&quot; SELECTIVE GOLD IN CONTACT AREA,</text>
<text x="136.9" y="40.6">MATTE TIN TAIL</text>
<text x="222.5" y="37.4">-P: PICK &amp; PLACE PAD</text>
<text x="225.7" y="39.9">(ONLY AVAILABLE ON -SV &amp; -DV, 4 POS MIN)</text>
<text x="133.7" y="43">-F: 3µ&quot; SELECTIVE GOLD IN CONTACT AREA,</text>
<text x="133.7" y="47.8">-T: MATTE TIN OVER ENTIRE CONTACT</text>
<text x="136.9" y="45.4">MATTE TIN TAIL</text>
<text x="222.5" y="47.6">-M: METAL PICK &amp; PLACE PAD</text>
<text x="225.7" y="42.5">(-SV: USE PPP-09; -DV: USE PPP-03;</text>
<text x="227.1" y="45.1">SEE FIG 5, SHT 3)</text>
<text x="133.7" y="50.2">-LTL: 10µ&quot; SELECTIVE GOLD IN CONTACT AREA,</text>
<text x="138.9" y="52.6">TIN LEAD (90/10 ±5%) TAIL</text>
<text x="226.4" y="50.2">(ONLY AVAILABLE ON -DV)</text>
<text x="226.4" y="52.8">(USE LMP-03, SEE FIG 7, SHT 3)</text>
<text x="133.7" y="55.1">-SM: 30µ&quot; SELECTIVE GOLD IN CONTACT AREA,</text>
<text x="133.7" y="59.9">-LM: 10µ&quot; SELECTIVE GOLD IN CONTACT AREA,</text>
<text x="136.9" y="57.5">MATTE TIN TAIL</text>
<text x="222.5" y="55.3">-K: POLYIMIDE FILM PAD</text>
<text x="225.7" y="57.9">(AVAILABLE ON 3 POS MIN,</text>
<text x="133.7" y="64.7">-FM: 3µ&quot; SELECTIVE GOLD IN CONTACT AREA,</text>
<text x="136.9" y="62.3">MATTE TIN TAIL</text>
<text x="226.4" y="65.6">(SEE FIG 6, SHT 3)</text>
<text x="226.4" y="63">FOR-DV USE K-DOT-.217-.313-.005)</text>
<text x="226.4" y="60.4">FOR -SV USE K-DOT-.118-.219-.005,</text>
<text x="133.7" y="69.5">-TM: MATTE TIN OVER ENTIRE CONTACT</text>
<text x="133.7" y="71.9">-H: 30µ&quot; GOLD IN CONTACT AREA,</text>
<text x="136.9" y="67.1">MATTE TIN TAIL</text>
<text x="136.9" y="74.4">3µ&quot; GOLD ON TAIL</text>
<text x="220" y="73.5">-XX INDICATES POSITION No</text>
<text x="220" y="75.9">(USE PK-02-N)</text>
<text x="156.3" y="83.6">-SH: SINGLE ROW, HORIZONTAL ENTRY</text>
<text x="210.9" y="82.6">-LC: LOCKING CLIP</text>
<text x="156.3" y="86">-DH: DOUBLE ROW, HORIZONTAL ENTRY</text>
<text x="156.3" y="88.4">-SV: SINGLE ROW, VERTICAL (TOP) ENTRY</text>
<text x="216" y="87.5">(USE LC-06-TM, SEE FIG 1,</text>
<text x="216" y="85">(NOT AVAILABLE ON -SV)</text>
<text x="216.1" y="89.9">FIG 2 &amp; 3, SHT 2 &amp; NOTES 6 &amp; 7)</text>
<text x="156.3" y="90.8">-DV: DOUBLE ROW, VERTICAL (TOP) ENTRY</text>
<text x="210.9" y="92.3">-A: MOLDED ALIGNMENT PIN</text>
<text x="214.7" y="94.7">(AVAILABLE ON -DV ONLY)</text>
<text x="214.7" y="97.1">(USE MMS-XX-D-VXX, SEE FIG 4, SHT 3)</text>
<text x="145" y="199.4">INSULATOR: VECTRA E130i, COLOR: BLACK</text>
<text x="145" y="201.7">CONTACT: PHOS BRONZE</text>
<text x="214.4" y="199.4">2mm SURFACE MOUNT BOX CONNECTOR STRIP ASM</text>
</g>
<g font-size="2.1">
<text x="26.2" y="157.4">C</text>
<text x="144.1" y="178.1">UNLESS OTHERWISE SPECIFIED,</text>
<text x="144.1" y="180.2">DIMENSIONS ARE IN INCHES.</text>
<text x="144.4" y="183">TOLERANCES ARE:</text>
<text x="144.7" y="188.5">.XX:</text>
<text x="144.7" y="190.6">.XXX:</text>
<text x="150.4" y="188.5">.01 [0.3]</text>
<text x="151.7" y="190.6">.005 [0.13]</text>
<text x="165.6" y="188.5">2</text>
<text x="144.7" y="192.7">.XXXX:</text>
<text x="152.9" y="192.7">.0020 [0.051]</text>
</g>
<g font-size="2" fill="#f0f">
<text x="87.8" y="95">+.005</text>
<text x="88.1" y="97.4">-.015</text>
<text x="104.7" y="113.7">+.004</text>
<text x="118.1" y="113.7">+0.102</text>
<text x="162.2" y="111.7">+7°</text>
<text x="200.6" y="113.7">+.0040</text>
<text x="215.2" y="113.7">+0.102</text>
<text x="244.8" y="111.8">+7°</text>
<text x="105" y="116.1">-.002</text>
<text x="118.4" y="116.1">-0.051</text>
<text x="162.5" y="114.1">-0°</text>
<text x="200.9" y="116.1">-.0020</text>
<text x="215.5" y="116.1">-0.051</text>
<text x="245.1" y="114.2">-0°</text>
<text x="200.3" y="150.4">+.005</text>
<text x="200.6" y="152.8">-.000</text>
<text x="212.3" y="150.4">+0.13</text>
<text x="213.5" y="152.8">0.00</text>
<text x="254.7" y="150.4">+.005</text>
<text x="255" y="152.8">-.000</text>
<text x="266.7" y="150.4">+0.13</text>
<text x="267.9" y="152.8">0.00</text>
</g>
<g font-size="2">
<text x="221.5" y="188.7">520 PARK EAST BLVD, NEW ALBANY, IN 47150</text>
<text x="221.5" y="190.8">PHONE: 812-944-6733</text>
<text x="246.1" y="190.8">FAX: 812-948-5047</text>
<text x="221.5" y="193">e-Mail</text>
<text x="229.3" y="193">info@SAMTEC.com</text>
<text x="252.2" y="193">code 55322</text>
</g>
<g font-size="1.8">
<text x="144.2" y="185.7">DECIMALS</text>
<text x="162.9" y="185.7">ANGLES</text>
<text x="212.3" y="196.4">DESCRIPTION:</text>
<text x="212.4" y="202.9">DWG. NO.</text>
</g>
<g font-size="1.7">
<text x="178.5" y="176.9">*</text>
<text x="186.5" y="176.5">PROPRIETARY NOTE</text>
<text x="208.7" y="176.9">*</text>
<text x="144.3" y="196.3">MATERIAL:</text>
<text x="163.6" y="196.3">DO NOT SCALE DRAWING</text>
<text x="195.2" y="196.2">SHEET SCALE: 3:1</text>
<text x="144" y="211.5">c:\enterprisevault\DWG\MISC\MKTG\MMS-1XX-02-XXX-XX-XX-XX-X-XX-MKT.SLDDRW</text>
</g>
<g font-size="1.4" fill="#1f497d">
<text x="177.8" y="178.5">THIS DOCUMENT CONTAINS CONFIDENTIAL AND</text>
<text x="177.8" y="180.3">PROPRIETARY INFORMATION AND ALL DESIGN,</text>
<text x="177.8" y="182.1">MANUFACTURING, REPRODUCTION, USE, PATENT RIGHTS</text>
<text x="177.8" y="183.9">AND SALES RIGHTS ARE EXPRESSLY RESERVED BY SAMTEC,</text>
<text x="177.8" y="185.7">INC. THIS DOCUMENT SHALL NOT BE DISCLOSED, IN WHOLE</text>
<text x="177.8" y="187.5">OR PART, TO ANY UNAUTHORIZED PERSON OR ENTITY NOR</text>
<text x="177.8" y="189.4">REPRODUCED, TRANSFERRED OR INCORPORATED IN ANY</text>
<text x="177.8" y="191.2">OTHER PROJECT IN ANY MANNER WITHOUT THE EXPRESS</text>
<text x="177.8" y="193">WRITTEN CONSENT OF SAMTEC, INC.</text>
</g>
</svg>
